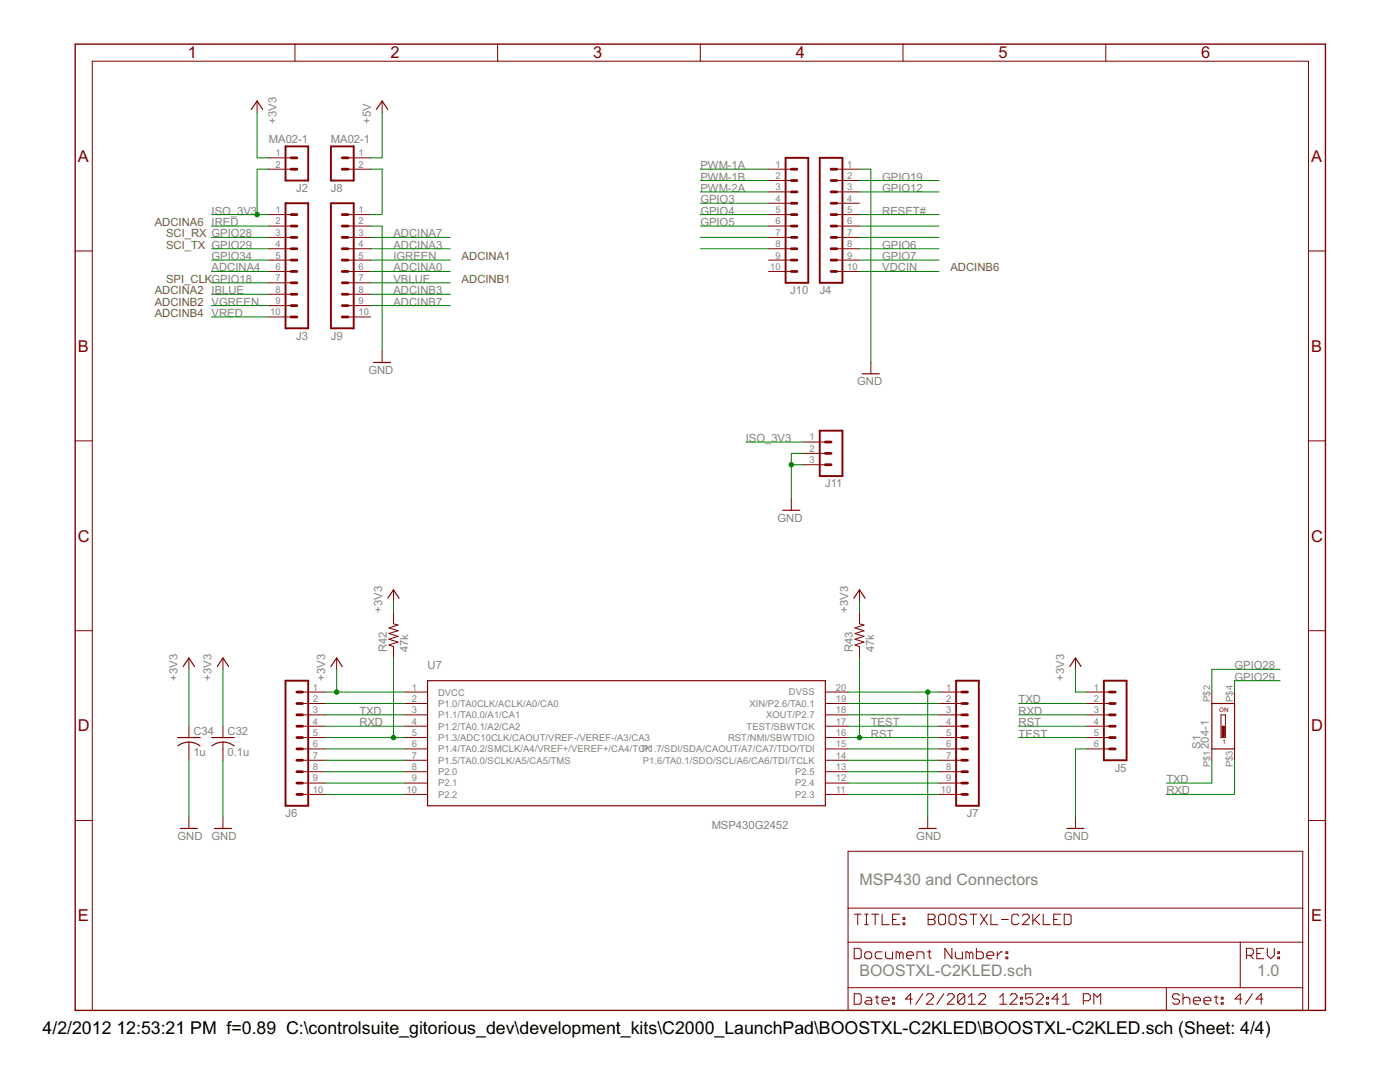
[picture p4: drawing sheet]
<svg xmlns="http://www.w3.org/2000/svg" width="279mm" height="216mm" viewBox="0 0 279 216" stroke-linecap="round" stroke-linejoin="round" font-family="sans-serif">
<g fill="#800000" stroke="#800000" stroke-width=".2">
<path d="M51.3 20.2v2.2z"/>
<path d="M187.4 138.1h4.5z"/>
<path d="M187.4 140.4h4.5z"/>
<path d="M187.4 142.6h4.5z"/>
<path d="M187.4 144.9h4.5z"/>
<path d="M187.4 147.2h4.5z"/>
<path d="M187.4 149.4h4.5z"/>
<path d="M187.4 151.7h4.5z"/>
<path d="M187.4 154h4.5z"/>
<path d="M187.4 156.3h4.5z"/>
<path d="M187.4 158.5h4.5z"/>
<path d="M60.4 138.1h4.5z"/>
<path d="M60.4 140.4h4.5z"/>
<path d="M60.4 142.6h4.5z"/>
<path d="M60.4 144.9h4.5z"/>
<path d="M60.4 147.2h4.5z"/>
<path d="M60.4 149.4h4.5z"/>
<path d="M60.4 151.7h4.5z"/>
<path d="M60.4 154h4.5z"/>
<path d="M60.4 156.3h4.5z"/>
<path d="M60.4 158.5h4.5z"/>
<path d="M67.2 131.3v2.3z"/>
<path d="M185.1 163v2.3z"/>
<path d="M80.8 138.1h4.5z"/>
<path d="M80.8 140.4h4.5z"/>
<path d="M80.8 142.6h4.5z"/>
<path d="M80.8 144.9h4.5z"/>
<path d="M80.8 147.2h4.5z"/>
<path d="M80.8 149.4h4.5z"/>
<path d="M80.8 151.7h4.5z"/>
<path d="M80.8 154h4.5z"/>
<path d="M80.8 156.3h4.5z"/>
<path d="M80.8 158.5h4.5z"/>
<path d="M164.7 158.5h4.5z"/>
<path d="M164.7 156.3h4.5z"/>
<path d="M164.7 154h4.5z"/>
<path d="M164.7 151.7h4.5z"/>
<path d="M164.7 149.4h4.5z"/>
<path d="M164.7 147.2h4.5z"/>
<path d="M164.7 144.9h4.5z"/>
<path d="M164.7 142.6h4.5z"/>
<path d="M164.7 140.4h4.5z"/>
<path d="M164.7 138.1h4.5z"/>
<path d="M53.6 31.5h4.5z"/>
<path d="M53.6 33.8h4.5z"/>
<path d="M216.9 138.1h4.5z"/>
<path d="M216.9 140.4h4.5z"/>
<path d="M216.9 142.6h4.5z"/>
<path d="M216.9 144.9h4.5z"/>
<path d="M216.9 147.2h4.5z"/>
<path d="M216.9 149.4h4.5z"/>
<path d="M214.6 131.3v2.3z"/>
<path d="M214.6 163v2.3z"/>
<path d="M44.5 148.1v1.3z"/>
<path d="M44.5 144.9v2.3z"/>
<path d="M44.5 149.4v2.3z"/>
<path d="M44.5 131.3v2.3z"/>
<path d="M44.5 163v2.3z"/>
<path d="M78.5 122.2v2.3z"/>
<path d="M78.5 129v2.3z"/>
<path d="M77.6 128.7l.9 .3z"/>
<path d="M77.6 128.7l1.8-.6z"/>
<path d="M77.6 127.6l1.8 .5z"/>
<path d="M77.6 127.6l1.8-.6z"/>
<path d="M77.6 126.4l1.8 .6z"/>
<path d="M77.6 126.4l1.8-.5z"/>
<path d="M77.6 125.3l1.8 .6z"/>
<path d="M77.6 125.3l1.8-.6z"/>
<path d="M78.5 124.5l.9 .2z"/>
<path d="M171.5 122.2v2.3z"/>
<path d="M171.5 129v2.3z"/>
<path d="M170.6 128.7l.9 .3z"/>
<path d="M170.6 128.7l1.8-.6z"/>
<path d="M170.6 127.6l1.8 .5z"/>
<path d="M170.6 127.6l1.8-.6z"/>
<path d="M170.6 126.4l1.8 .6z"/>
<path d="M170.6 126.4l1.8-.5z"/>
<path d="M170.6 125.3l1.8 .6z"/>
<path d="M170.6 125.3l1.8-.6z"/>
<path d="M171.5 124.5l.9 .2z"/>
<path d="M78.5 117.7v2.3z"/>
<path d="M171.5 117.7v2.3z"/>
<path d="M241.9 138.1v2.3z"/>
<path d="M241.9 149.4v2.3z"/>
<path d="M243.7 147.2h.9z"/>
<path d="M243.7 142.6h.9z"/>
<path d="M244.6 142.6v4.6z"/>
<path d="M243.7 142.6v4.6z"/>
<path d="M246.4 149.4v2.3z"/>
<path d="M246.4 138.1v2.3z"/>
<path d="M37.7 148.1v1.3z"/>
<path d="M37.7 144.9v2.3z"/>
<path d="M37.7 149.4v2.3z"/>
<path d="M37.7 131.3v2.3z"/>
<path d="M37.7 163v2.3z"/>
<path d="M160.2 88.2h4.5z"/>
<path d="M160.2 90.5h4.5z"/>
<path d="M160.2 92.7h4.5z"/>
<path d="M157.9 99.5v2.3z"/>
<path d="M53.6 42.8h4.5z"/>
<path d="M53.6 45.1h4.5z"/>
<path d="M53.6 47.4h4.5z"/>
<path d="M53.6 49.6h4.5z"/>
<path d="M53.6 51.9h4.5z"/>
<path d="M53.6 54.2h4.5z"/>
<path d="M53.6 56.4h4.5z"/>
<path d="M53.6 58.7h4.5z"/>
<path d="M53.6 61h4.5z"/>
<path d="M53.6 63.2h4.5z"/>
<path d="M69.4 42.8h4.6z"/>
<path d="M69.4 45.1h4.6z"/>
<path d="M69.4 47.4h4.6z"/>
<path d="M69.4 49.6h4.6z"/>
<path d="M69.4 51.9h4.6z"/>
<path d="M69.4 54.2h4.6z"/>
<path d="M69.4 56.4h4.6z"/>
<path d="M69.4 58.7h4.6z"/>
<path d="M69.4 61h4.6z"/>
<path d="M69.4 63.2h4.6z"/>
<path d="M153.4 33.8h4.5z"/>
<path d="M153.4 36h4.5z"/>
<path d="M153.4 38.3h4.5z"/>
<path d="M153.4 40.6h4.5z"/>
<path d="M153.4 42.8h4.5z"/>
<path d="M153.4 45.1h4.5z"/>
<path d="M153.4 47.4h4.5z"/>
<path d="M153.4 49.6h4.5z"/>
<path d="M153.4 51.9h4.5z"/>
<path d="M153.4 54.2h4.5z"/>
<path d="M167 33.8h4.5z"/>
<path d="M167 36h4.5z"/>
<path d="M167 38.3h4.5z"/>
<path d="M167 40.6h4.5z"/>
<path d="M167 42.8h4.5z"/>
<path d="M167 45.1h4.5z"/>
<path d="M167 47.4h4.5z"/>
<path d="M167 49.6h4.5z"/>
<path d="M167 51.9h4.5z"/>
<path d="M167 54.2h4.5z"/>
<path d="M76.3 20.2v2.2z"/>
<path d="M173.8 72.3v2.3z"/>
<path d="M76.3 70v2.3z"/>
<path d="M69.4 31.5h4.6z"/>
<path d="M69.4 33.8h4.6z"/>
<path d="M18.4 12.2v189.4z"/>
<path d="M15 50.1h3.4z"/>
<path d="M15 88h3.4z"/>
<path d="M15 125.9h3.4z"/>
<path d="M15 163.7h3.4z"/>
<path d="M261.1 12.2v189.4z"/>
<path d="M261.1 50.1h3.4z"/>
<path d="M261.1 88h3.4z"/>
<path d="M261.1 125.9h3.4z"/>
<path d="M261.1 163.7h3.4z"/>
<path d="M18.4 12.2h242.7z"/>
<path d="M58.9 8.8v3.4z"/>
<path d="M99.3 8.8v3.4z"/>
<path d="M139.8 8.8v3.4z"/>
<path d="M180.2 8.8v3.4z"/>
<path d="M220.7 8.8v3.4z"/>
<path d="M169.2 201.6h63.6z"/>
<path d="M247.5 188h12.5z"/>
<path d="M169.2 197.1v4.5z"/>
<path d="M170.5 198.3v2.1z"/>
<path d="M170.5 200.4h1z"/>
<path d="M171.5 200.4l.4-.4z"/>
<path d="M171.9 198.6v1.4z"/>
<path d="M171.5 198.3l.4 .3z"/>
<path d="M170.5 198.3h1z"/>
<path d="M172.9 199h.7z"/>
<path d="M173.6 199l.4 .3z"/>
<path d="M174 199.3v1.1z"/>
<path d="M172.9 200.4h1.1z"/>
<path d="M172.6 200l.3 .4z"/>
<path d="M172.9 199.7l-.3 .3z"/>
<path d="M172.9 199.7h1.1z"/>
<path d="M175 198.6v1.4z"/>
<path d="M175 200l.4 .4z"/>
<path d="M174.7 199h.7z"/>
<path d="M176.4 200.4h.7z"/>
<path d="M176 200l.4 .4z"/>
<path d="M176 199.3v.7z"/>
<path d="M176 199.3l.4-.3z"/>
<path d="M176.4 199h.7z"/>
<path d="M177.1 199l.3 .3z"/>
<path d="M177.4 199.3v.4z"/>
<path d="M176 199.7h1.4z"/>
<path d="M178.1 199h.4z"/>
<path d="M178.5 199v.3z"/>
<path d="M178.1 199.3h.4z"/>
<path d="M178.1 199v.3z"/>
<path d="M178.1 200h.4z"/>
<path d="M178.5 200v.4z"/>
<path d="M178.1 200.4h.4z"/>
<path d="M178.1 200v.4z"/>
<path d="M181.7 198.3v2.1z"/>
<path d="M181.7 198.3l-1 1z"/>
<path d="M180.7 199.3h1.4z"/>
<path d="M184.2 198.3l-1.4 2.1z"/>
<path d="M184.9 200.4h1.4z"/>
<path d="M184.9 200.4l1.4-1.4z"/>
<path d="M186.3 198.6v.4z"/>
<path d="M185.9 198.3l.4 .3z"/>
<path d="M185.2 198.3h.7z"/>
<path d="M185.2 198.3l-.3 .3z"/>
<path d="M188.3 198.3l-1.3 2.1z"/>
<path d="M189 200.4h1.4z"/>
<path d="M189 200.4l1.4-1.4z"/>
<path d="M190.4 198.6v.4z"/>
<path d="M190.1 198.3l.3 .3z"/>
<path d="M189.4 198.3h.7z"/>
<path d="M189.4 198.3l-.4 .3z"/>
<path d="M191.1 198.6v1.4z"/>
<path d="M191.5 198.3l-.4 .3z"/>
<path d="M191.5 198.3h.7z"/>
<path d="M192.2 198.3l.3 .3z"/>
<path d="M192.5 198.6v1.4z"/>
<path d="M192.2 200.4l.3-.4z"/>
<path d="M191.5 200.4h.7z"/>
<path d="M191.1 200l.4 .4z"/>
<path d="M191.1 200l1.4-1.4z"/>
<path d="M193.2 199l.7-.7z"/>
<path d="M193.9 198.3v2.1z"/>
<path d="M193.2 200.4h1.4z"/>
<path d="M195.3 200.4h1.4z"/>
<path d="M195.3 200.4l1.4-1.4z"/>
<path d="M196.7 198.6v.4z"/>
<path d="M196.4 198.3l.3 .3z"/>
<path d="M195.7 198.3h.7z"/>
<path d="M195.7 198.3l-.4 .3z"/>
<path d="M199.5 199l.7-.7z"/>
<path d="M200.2 198.3v2.1z"/>
<path d="M199.5 200.4h1.4z"/>
<path d="M201.6 200.4h1.4z"/>
<path d="M201.6 200.4l1.4-1.4z"/>
<path d="M203 198.6v.4z"/>
<path d="M202.6 198.3l.4 .3z"/>
<path d="M201.9 198.3h.7z"/>
<path d="M201.9 198.3l-.3 .3z"/>
<path d="M203.7 199h.3z"/>
<path d="M204 199v.3z"/>
<path d="M203.7 199.3h.3z"/>
<path d="M203.7 199v.3z"/>
<path d="M203.7 200h.3z"/>
<path d="M204 200v.4z"/>
<path d="M203.7 200.4h.3z"/>
<path d="M203.7 200v.4z"/>
<path d="M204.7 198.3h1.4z"/>
<path d="M204.7 198.3v1z"/>
<path d="M204.7 199.3l.7-.3z"/>
<path d="M205.4 199h.4z"/>
<path d="M205.8 199l.3 .3z"/>
<path d="M206.1 199.3v.7z"/>
<path d="M206.1 200l-.3 .4z"/>
<path d="M205.1 200.4h.7z"/>
<path d="M204.7 200l.4 .4z"/>
<path d="M206.8 200.4h1.4z"/>
<path d="M206.8 200.4l1.4-1.4z"/>
<path d="M208.2 198.6v.4z"/>
<path d="M207.8 198.3l.4 .3z"/>
<path d="M207.1 198.3h.7z"/>
<path d="M207.1 198.3l-.3 .3z"/>
<path d="M208.9 199h.3z"/>
<path d="M209.2 199v.3z"/>
<path d="M208.9 199.3h.3z"/>
<path d="M208.9 199v.3z"/>
<path d="M208.9 200h.3z"/>
<path d="M209.2 200v.4z"/>
<path d="M208.9 200.4h.3z"/>
<path d="M208.9 200v.4z"/>
<path d="M211 198.3v2.1z"/>
<path d="M211 198.3l-1.1 1z"/>
<path d="M209.9 199.3h1.4z"/>
<path d="M212 199l.7-.7z"/>
<path d="M212.7 198.3v2.1z"/>
<path d="M212 200.4h1.4z"/>
<path d="M216.2 198.3v2.1z"/>
<path d="M216.2 198.3h1z"/>
<path d="M217.2 198.3l.4 .3z"/>
<path d="M217.6 198.6v.7z"/>
<path d="M217.2 199.7l.4-.4z"/>
<path d="M216.2 199.7h1z"/>
<path d="M218.3 198.3v2.1z"/>
<path d="M218.3 198.3l.7 .7z"/>
<path d="M219.7 198.3l-.7 .7z"/>
<path d="M219.7 198.3v2.1z"/>
<path d="M169.2 197.1h63.6z"/>
<path d="M169.2 188v9.1z"/>
<path d="M260 188v9.1z"/>
<path d="M232.8 197.1v4.5z"/>
<path d="M232.8 197.1h14.7z"/>
<path d="M232.8 201.6h27.2z"/>
<path d="M235 198.3l.4 .3z"/>
<path d="M234.3 198.3h.7z"/>
<path d="M234.3 198.3l-.3 .3z"/>
<path d="M234 198.6v.4z"/>
<path d="M234 199l.3 .3z"/>
<path d="M234.3 199.3h.7z"/>
<path d="M235 199.3l.4 .4z"/>
<path d="M235.4 199.7v.3z"/>
<path d="M235 200.4l.4-.4z"/>
<path d="M234.3 200.4h.7z"/>
<path d="M234 200l.3 .4z"/>
<path d="M236.1 198.3v2.1z"/>
<path d="M236.4 199l-.3 .3z"/>
<path d="M236.4 199h.7z"/>
<path d="M237.1 199l.4 .3z"/>
<path d="M237.5 199.3v1.1z"/>
<path d="M238.5 200.4h.7z"/>
<path d="M238.2 200l.3 .4z"/>
<path d="M238.2 199.3v.7z"/>
<path d="M238.2 199.3l.3-.3z"/>
<path d="M238.5 199h.7z"/>
<path d="M239.2 199l.4 .3z"/>
<path d="M239.6 199.3v.4z"/>
<path d="M238.2 199.7h1.4z"/>
<path d="M240.6 200.4h.7z"/>
<path d="M240.3 200l.3 .4z"/>
<path d="M240.3 199.3v.7z"/>
<path d="M240.6 199l-.3 .3z"/>
<path d="M240.6 199h.7z"/>
<path d="M241.3 199l.4 .3z"/>
<path d="M241.7 199.3v.4z"/>
<path d="M240.3 199.7h1.4z"/>
<path d="M242.7 198.6v1.4z"/>
<path d="M242.7 200l.4 .4z"/>
<path d="M242.4 199h.7z"/>
<path d="M243.7 199h.4z"/>
<path d="M244.1 199v.3z"/>
<path d="M243.7 199.3h.4z"/>
<path d="M243.7 199v.3z"/>
<path d="M243.7 200h.4z"/>
<path d="M244.1 200v.4z"/>
<path d="M243.7 200.4h.4z"/>
<path d="M243.7 200v.4z"/>
<path d="M247.5 198.3v2.1z"/>
<path d="M247.5 198.3l-1 1z"/>
<path d="M246.5 199.3h1.4z"/>
<path d="M250 198.3l-1.4 2.1z"/>
<path d="M251.7 198.3v2.1z"/>
<path d="M251.7 198.3l-1 1z"/>
<path d="M250.7 199.3h1.4z"/>
<path d="M248.8 189.2v2.1z"/>
<path d="M248.8 189.2h1z"/>
<path d="M249.8 189.2l.3 .4z"/>
<path d="M250.1 189.6v.7z"/>
<path d="M250.1 190.3l-.3 .3z"/>
<path d="M248.8 190.6h1z"/>
<path d="M249.4 190.6l.7 .7z"/>
<path d="M250.8 189.2h1.4z"/>
<path d="M250.8 189.2v2.1z"/>
<path d="M250.8 191.3h1.4z"/>
<path d="M250.8 190.3h.7z"/>
<path d="M252.9 189.2v1.4z"/>
<path d="M252.9 190.6l.7 .7z"/>
<path d="M253.6 191.3l.7-.7z"/>
<path d="M254.3 189.2v1.4z"/>
<path d="M255 189.9h.4z"/>
<path d="M255.4 189.9v.4z"/>
<path d="M255 190.3h.4z"/>
<path d="M255 189.9v.4z"/>
<path d="M255 191h.4z"/>
<path d="M255.4 191v.3z"/>
<path d="M255 191.3h.4z"/>
<path d="M255 191v.3z"/>
<path d="M247.5 188v9.1z"/>
<path d="M169.2 188h78.3z"/>
<path d="M247.5 197.1h12.5z"/>
<path d="M260 197.1v4.5z"/>
<path d="M169.2 181.2v6.8z"/>
<path d="M169.2 169.9h90.8z"/>
<path d="M260 169.9v11.3z"/>
<path d="M169.2 181.2h90.8z"/>
<path d="M169.2 169.9v11.3z"/>
<path d="M260 181.2v6.8z"/>
<path d="M171.2 182.4v2.1z"/>
<path d="M170.5 182.4h1.4z"/>
<path d="M172.6 184.5h.7z"/>
<path d="M172.9 182.4v2.1z"/>
<path d="M172.6 182.4h.7z"/>
<path d="M174.7 182.4v2.1z"/>
<path d="M174 182.4h1.4z"/>
<path d="M176 182.4v2.1z"/>
<path d="M176 184.5h1.4z"/>
<path d="M178.1 182.4h1.4z"/>
<path d="M178.1 182.4v2.1z"/>
<path d="M178.1 184.5h1.4z"/>
<path d="M178.1 183.5h.7z"/>
<path d="M180.2 183.1h.4z"/>
<path d="M180.6 183.1v.4z"/>
<path d="M180.2 183.5h.4z"/>
<path d="M180.2 183.1v.4z"/>
<path d="M180.2 184.2h.4z"/>
<path d="M180.6 184.2v.3z"/>
<path d="M180.2 184.5h.4z"/>
<path d="M180.2 184.2v.3z"/>
<path d="M170.5 189.2v2.1z"/>
<path d="M170.5 191.3h1z"/>
<path d="M171.5 191.3l.4-.3z"/>
<path d="M171.9 189.6v1.4z"/>
<path d="M171.5 189.2l.4 .4z"/>
<path d="M170.5 189.2h1z"/>
<path d="M172.9 191.3h.7z"/>
<path d="M173.6 191.3l.4-.3z"/>
<path d="M174 190.3v.7z"/>
<path d="M173.6 189.9l.4 .4z"/>
<path d="M172.9 189.9h.7z"/>
<path d="M172.9 189.9l-.3 .4z"/>
<path d="M172.6 190.3v.7z"/>
<path d="M172.6 191l.3 .3z"/>
<path d="M175 189.9h1z"/>
<path d="M175 189.9l-.3 .4z"/>
<path d="M174.7 190.3v.7z"/>
<path d="M174.7 191l.3 .3z"/>
<path d="M175 191.3h1z"/>
<path d="M176.7 189.9v1.1z"/>
<path d="M176.7 191l.4 .3z"/>
<path d="M177.1 191.3h1z"/>
<path d="M178.1 189.9v1.4z"/>
<path d="M178.8 189.9v1.4z"/>
<path d="M178.8 189.9h.4z"/>
<path d="M179.2 189.9l.3 .4z"/>
<path d="M179.5 190.3v1z"/>
<path d="M179.5 190.3l.4-.4z"/>
<path d="M179.9 189.9l.3 .4z"/>
<path d="M180.2 190.3v1z"/>
<path d="M181.3 191.3h.7z"/>
<path d="M180.9 191l.4 .3z"/>
<path d="M180.9 190.3v.7z"/>
<path d="M180.9 190.3l.4-.4z"/>
<path d="M181.3 189.9h.7z"/>
<path d="M182 189.9l.3 .4z"/>
<path d="M182.3 190.3v.3z"/>
<path d="M180.9 190.6h1.4z"/>
<path d="M183 189.9v1.4z"/>
<path d="M183 189.9h1.1z"/>
<path d="M184.1 189.9l.3 .4z"/>
<path d="M184.4 190.3v1z"/>
<path d="M185.4 189.6v1.4z"/>
<path d="M185.4 191l.4 .3z"/>
<path d="M185.1 189.9h.7z"/>
<path d="M188.6 189.2v2.1z"/>
<path d="M188.6 189.2l1.4 2.1z"/>
<path d="M190 189.2v2.1z"/>
<path d="M190.7 189.9v1.1z"/>
<path d="M190.7 191l.3 .3z"/>
<path d="M191 191.3h1.1z"/>
<path d="M192.1 189.9v1.4z"/>
<path d="M192.8 189.9v1.4z"/>
<path d="M192.8 189.9h.3z"/>
<path d="M193.1 189.9l.4 .4z"/>
<path d="M193.5 190.3v1z"/>
<path d="M193.5 190.3l.3-.4z"/>
<path d="M193.8 189.9l.4 .4z"/>
<path d="M194.2 190.3v1z"/>
<path d="M194.9 189.2v2.1z"/>
<path d="M194.9 191.3h1z"/>
<path d="M195.9 191.3l.3-.3z"/>
<path d="M196.2 190.3v.7z"/>
<path d="M195.9 189.9l.3 .4z"/>
<path d="M194.9 189.9h1z"/>
<path d="M197.3 191.3h.7z"/>
<path d="M196.9 191l.4 .3z"/>
<path d="M196.9 190.3v.7z"/>
<path d="M196.9 190.3l.4-.4z"/>
<path d="M197.3 189.9h.7z"/>
<path d="M198 189.9l.3 .4z"/>
<path d="M198.3 190.3v.3z"/>
<path d="M196.9 190.6h1.4z"/>
<path d="M199 189.9v1.4z"/>
<path d="M199 190.6l.7-.7z"/>
<path d="M199.7 189.9h.4z"/>
<path d="M200.8 189.9h.3z"/>
<path d="M201.1 189.9v.4z"/>
<path d="M200.8 190.3h.3z"/>
<path d="M200.8 189.9v.4z"/>
<path d="M200.8 191h.3z"/>
<path d="M201.1 191v.3z"/>
<path d="M200.8 191.3h.3z"/>
<path d="M200.8 191v.3z"/>
<path d="M185.2 182.4v2.1z"/>
<path d="M185.2 182.4h1.1z"/>
<path d="M186.3 182.4l.3 .4z"/>
<path d="M186.6 182.8v.3z"/>
<path d="M186.6 183.1l-.3 .4z"/>
<path d="M186.3 183.5l.3 .3z"/>
<path d="M186.6 183.8v.4z"/>
<path d="M186.3 184.5l.3-.3z"/>
<path d="M185.2 184.5h1.1z"/>
<path d="M185.2 183.5h1.1z"/>
<path d="M187.7 182.4h.7z"/>
<path d="M187.7 182.4l-.4 .4z"/>
<path d="M187.3 182.8v1.4z"/>
<path d="M187.3 184.2l.4 .3z"/>
<path d="M187.7 184.5h.7z"/>
<path d="M188.4 184.5l.3-.3z"/>
<path d="M188.7 182.8v1.4z"/>
<path d="M188.4 182.4l.3 .4z"/>
<path d="M189.8 182.4h.7z"/>
<path d="M189.8 182.4l-.4 .4z"/>
<path d="M189.4 182.8v1.4z"/>
<path d="M189.4 184.2l.4 .3z"/>
<path d="M189.8 184.5h.7z"/>
<path d="M190.5 184.5l.3-.3z"/>
<path d="M190.8 182.8v1.4z"/>
<path d="M190.5 182.4l.3 .4z"/>
<path d="M192.5 182.4l.4 .4z"/>
<path d="M191.8 182.4h.7z"/>
<path d="M191.8 182.4l-.3 .4z"/>
<path d="M191.5 182.8v.3z"/>
<path d="M191.5 183.1l.3 .4z"/>
<path d="M191.8 183.5h.7z"/>
<path d="M192.5 183.5l.4 .3z"/>
<path d="M192.9 183.8v.4z"/>
<path d="M192.5 184.5l.4-.3z"/>
<path d="M191.8 184.5h.7z"/>
<path d="M191.5 184.2l.3 .3z"/>
<path d="M194.3 182.4v2.1z"/>
<path d="M193.6 182.4h1.4z"/>
<path d="M195.7 182.4l1.4 2.1z"/>
<path d="M197.1 182.4l-1.4 2.1z"/>
<path d="M197.8 182.4v2.1z"/>
<path d="M197.8 184.5h1.4z"/>
<path d="M199.9 183.5h1.3z"/>
<path d="M203 182.4l.3 .4z"/>
<path d="M202.3 182.4h.7z"/>
<path d="M202.3 182.4l-.4 .4z"/>
<path d="M201.9 182.8v1.4z"/>
<path d="M201.9 184.2l.4 .3z"/>
<path d="M202.3 184.5h.7z"/>
<path d="M203 184.5l.3-.3z"/>
<path d="M204 184.5h1.4z"/>
<path d="M204 184.5l1.4-1.4z"/>
<path d="M205.4 182.8v.3z"/>
<path d="M205.1 182.4l.3 .4z"/>
<path d="M204.4 182.4h.7z"/>
<path d="M204.4 182.4l-.4 .4z"/>
<path d="M206.1 182.4v2.1z"/>
<path d="M207.5 182.4l-1.4 1.4z"/>
<path d="M206.5 183.5l1 1z"/>
<path d="M208.2 182.4v2.1z"/>
<path d="M208.2 184.5h1.4z"/>
<path d="M210.3 182.4h1.4z"/>
<path d="M210.3 182.4v2.1z"/>
<path d="M210.3 184.5h1.4z"/>
<path d="M210.3 183.5h.7z"/>
<path d="M212.4 182.4v2.1z"/>
<path d="M212.4 184.5h1z"/>
<path d="M213.4 184.5l.4-.3z"/>
<path d="M213.8 182.8v1.4z"/>
<path d="M213.4 182.4l.4 .4z"/>
<path d="M212.4 182.4h1z"/>
</g>
<g fill="#800000" stroke="#800000" stroke-width=".23">
<path d="M51.3 20.2l-1.1 1.6z"/>
<path d="M51.3 20.2l1.1 1.6z"/>
<path d="M67.2 131.3l1.1 1.7z"/>
<path d="M67.2 131.3l-1.2 1.7z"/>
<path d="M183.4 165.3h3.4z"/>
<path d="M85.3 135.8v25z"/>
<path d="M85.3 160.8h79.4z"/>
<path d="M164.7 135.8v25z"/>
<path d="M85.3 135.8h79.4z"/>
<path d="M214.6 131.3l1.2 1.7z"/>
<path d="M214.6 131.3l-1.1 1.7z"/>
<path d="M212.9 165.3h3.4z"/>
<path d="M42.2 147.2h4.6z"/>
<path d="M44.5 131.3l1.1 1.7z"/>
<path d="M44.5 131.3l-1.1 1.7z"/>
<path d="M42.8 165.3h3.4z"/>
<path d="M78.5 117.7l1.2 1.7z"/>
<path d="M78.5 117.7l-1.1 1.7z"/>
<path d="M171.5 117.7l1.2 1.7z"/>
<path d="M171.5 117.7l-1.1 1.7z"/>
<path d="M241.9 140.4v9z"/>
<path d="M241.9 140.4h4.5z"/>
<path d="M246.4 140.4v9z"/>
<path d="M241.9 149.4h4.5z"/>
<path d="M35.4 147.2h4.6z"/>
<path d="M37.7 131.3l1.1 1.7z"/>
<path d="M37.7 131.3l-1.1 1.7z"/>
<path d="M36 165.3h3.4z"/>
<path d="M156.2 101.8h3.4z"/>
<path d="M76.3 20.2l1.1 1.6z"/>
<path d="M76.3 20.2l-1.2 1.6z"/>
<path d="M172.1 74.6h3.4z"/>
<path d="M74.5 72.3h3.5z"/>
</g>
<g fill="#800000" stroke="#800000" stroke-width=".38">
<path d="M190.8 135.8h4.5z"/>
<path d="M195.3 135.8v25z"/>
<path d="M190.8 135.8v25z"/>
<path d="M190.8 160.8h4.5z"/>
<path d="M57 135.8h4.5z"/>
<path d="M57 135.8v25z"/>
<path d="M61.5 135.8v25z"/>
<path d="M57 160.8h4.5z"/>
<path d="M57 29.2h4.5z"/>
<path d="M61.5 29.2v6.8z"/>
<path d="M57 29.2v6.8z"/>
<path d="M57 36h4.5z"/>
<path d="M220.3 135.8h4.5z"/>
<path d="M224.8 135.8v15.9z"/>
<path d="M220.3 135.8v15.9z"/>
<path d="M220.3 151.7h4.5z"/>
<path d="M163.6 85.9h4.5z"/>
<path d="M168.1 85.9v9.1z"/>
<path d="M163.6 85.9v9.1z"/>
<path d="M163.6 95h4.5z"/>
<path d="M57 40.6h4.5z"/>
<path d="M61.5 40.6v24.9z"/>
<path d="M57 40.6v24.9z"/>
<path d="M57 65.5h4.5z"/>
<path d="M66 40.6h4.6z"/>
<path d="M66 40.6v24.9z"/>
<path d="M70.6 40.6v24.9z"/>
<path d="M66 65.5h4.6z"/>
<path d="M156.8 31.5h4.5z"/>
<path d="M161.3 31.5v24.9z"/>
<path d="M156.8 31.5v24.9z"/>
<path d="M156.8 56.4h4.5z"/>
<path d="M163.6 31.5h4.5z"/>
<path d="M163.6 31.5v24.9z"/>
<path d="M168.1 31.5v24.9z"/>
<path d="M163.6 56.4h4.5z"/>
<path d="M66 29.2h4.6z"/>
<path d="M66 29.2v6.8z"/>
<path d="M70.6 29.2v6.8z"/>
<path d="M66 36h4.6z"/>
</g>
<g fill="#800000" stroke="#800000" stroke-width=".55">
<path d="M191.9 142.6h1.2z"/>
<path d="M191.9 140.4h1.2z"/>
<path d="M191.9 138.1h1.2z"/>
<path d="M191.9 147.2h1.2z"/>
<path d="M191.9 144.9h1.2z"/>
<path d="M191.9 154h1.2z"/>
<path d="M191.9 151.7h1.2z"/>
<path d="M191.9 149.4h1.2z"/>
<path d="M191.9 158.5h1.2z"/>
<path d="M191.9 156.3h1.2z"/>
<path d="M59.2 142.6h1.2z"/>
<path d="M59.2 140.4h1.2z"/>
<path d="M59.2 138.1h1.2z"/>
<path d="M59.2 147.2h1.2z"/>
<path d="M59.2 144.9h1.2z"/>
<path d="M59.2 154h1.2z"/>
<path d="M59.2 151.7h1.2z"/>
<path d="M59.2 149.4h1.2z"/>
<path d="M59.2 158.5h1.2z"/>
<path d="M59.2 156.3h1.2z"/>
<path d="M58.1 33.8h1.1z"/>
<path d="M58.1 31.5h1.1z"/>
<path d="M221.4 142.6h1.2z"/>
<path d="M221.4 140.4h1.2z"/>
<path d="M221.4 138.1h1.2z"/>
<path d="M221.4 147.2h1.2z"/>
<path d="M221.4 144.9h1.2z"/>
<path d="M221.4 149.4h1.2z"/>
<path d="M164.7 92.7h1.2z"/>
<path d="M164.7 90.5h1.2z"/>
<path d="M164.7 88.2h1.2z"/>
<path d="M58.1 47.4h1.1z"/>
<path d="M58.1 45.1h1.1z"/>
<path d="M58.1 42.8h1.1z"/>
<path d="M58.1 51.9h1.1z"/>
<path d="M58.1 49.6h1.1z"/>
<path d="M58.1 58.7h1.1z"/>
<path d="M58.1 56.4h1.1z"/>
<path d="M58.1 54.2h1.1z"/>
<path d="M58.1 63.2h1.1z"/>
<path d="M58.1 61h1.1z"/>
<path d="M68.3 47.4h1.1z"/>
<path d="M68.3 45.1h1.1z"/>
<path d="M68.3 42.8h1.1z"/>
<path d="M68.3 51.9h1.1z"/>
<path d="M68.3 49.6h1.1z"/>
<path d="M68.3 58.7h1.1z"/>
<path d="M68.3 56.4h1.1z"/>
<path d="M68.3 54.2h1.1z"/>
<path d="M68.3 63.2h1.1z"/>
<path d="M68.3 61h1.1z"/>
<path d="M157.9 38.3h1.1z"/>
<path d="M157.9 36h1.1z"/>
<path d="M157.9 33.8h1.1z"/>
<path d="M157.9 42.8h1.1z"/>
<path d="M157.9 40.6h1.1z"/>
<path d="M157.9 49.6h1.1z"/>
<path d="M157.9 47.4h1.1z"/>
<path d="M157.9 45.1h1.1z"/>
<path d="M157.9 54.2h1.1z"/>
<path d="M157.9 51.9h1.1z"/>
<path d="M165.9 38.3h1.1z"/>
<path d="M165.9 36h1.1z"/>
<path d="M165.9 33.8h1.1z"/>
<path d="M165.9 42.8h1.1z"/>
<path d="M165.9 40.6h1.1z"/>
<path d="M165.9 49.6h1.1z"/>
<path d="M165.9 47.4h1.1z"/>
<path d="M165.9 45.1h1.1z"/>
<path d="M165.9 54.2h1.1z"/>
<path d="M165.9 51.9h1.1z"/>
<path d="M68.3 33.8h1.1z"/>
<path d="M68.3 31.5h1.1z"/>
</g>
<path d="M35.5 148.8a3.6 3.6 0 0 1 4.4 0M42.3 148.8a3.6 3.6 0 0 1 4.4 0" fill="none" stroke="#800000" stroke-width=".23"/>
<path d="M243.9 144.9h.4v2h-.4z" fill="#800000" stroke="#800000" stroke-width=".2"/>
<g fill="#800000" stroke="#800000" stroke-width=".28">
<path d="M15 8.8v192.8z"/>
<path d="M15 201.6h249.5z"/>
<path d="M264.5 8.8v192.8z"/>
<path d="M15 8.8h249.5z"/>
</g>
<g fill="#008000" stroke="#008000" stroke-width=".2">
<path d="M185.1 138.1h2.3z"/>
<path d="M185.1 138.1v24.9z"/>
<path d="M169.2 138.1h15.9z"/>
<path d="M214.6 149.4h2.3z"/>
<path d="M214.6 149.4v13.6z"/>
<path d="M44.5 151.7v11.3z"/>
<path d="M37.7 151.7v11.3z"/>
<path d="M157.9 90.5h2.3z"/>
<path d="M157.9 90.5v2.2z"/>
<path d="M157.9 92.7v6.8z"/>
<path d="M157.9 92.7h2.3z"/>
<path d="M171.5 33.8h2.3z"/>
<path d="M173.8 33.8v38.5z"/>
<path d="M74 45.1h2.3z"/>
<path d="M76.3 45.1v24.9z"/>
<path d="M64.9 138.1h2.3z"/>
<path d="M67.2 133.6v4.5z"/>
<path d="M67.2 138.1h13.6z"/>
<path d="M51.3 31.5h2.3z"/>
<path d="M51.3 22.4v9.1z"/>
<path d="M214.6 138.1h2.3z"/>
<path d="M214.6 133.6v4.5z"/>
<path d="M44.5 133.6v11.3z"/>
<path d="M78.5 120v2.2z"/>
<path d="M171.5 120v2.2z"/>
<path d="M37.7 133.6v11.3z"/>
<path d="M139.8 36h13.6z"/>
<path d="M139.8 33.8h13.6z"/>
<path d="M139.8 38.3h13.6z"/>
<path d="M246.4 135.8v2.3z"/>
<path d="M246.4 135.8h9.1z"/>
<path d="M42.2 49.6h11.4z"/>
<path d="M42.2 54.2h11.4z"/>
<path d="M74 31.5h2.3z"/>
<path d="M76.3 22.4v9.1z"/>
<path d="M42.2 63.2h11.4z"/>
<path d="M42.2 61h11.4z"/>
<path d="M74 56.4h15.9z"/>
<path d="M42.2 45.1h11.4z"/>
<path d="M74 51.9h15.9z"/>
<path d="M42.2 58.7h11.4z"/>
<path d="M171.5 54.2h15.9z"/>
<path d="M64.9 158.5h15.9z"/>
<path d="M64.9 156.3h15.9z"/>
<path d="M64.9 154h15.9z"/>
<path d="M64.9 151.7h15.9z"/>
<path d="M64.9 149.4h15.9z"/>
<path d="M64.9 147.2h13.6z"/>
<path d="M78.5 147.2h2.3z"/>
<path d="M78.5 131.3v15.9z"/>
<path d="M64.9 140.4h15.9z"/>
<path d="M169.2 140.4h18.2z"/>
<path d="M169.2 142.6h18.2z"/>
<path d="M169.2 149.4h18.2z"/>
<path d="M169.2 151.7h18.2z"/>
<path d="M169.2 154h18.2z"/>
<path d="M169.2 156.3h18.2z"/>
<path d="M169.2 158.5h18.2z"/>
<path d="M241.9 133.6v4.5z"/>
<path d="M241.9 133.6h13.6z"/>
<path d="M42.2 47.4h11.4z"/>
<path d="M139.8 42.8h13.6z"/>
<path d="M139.8 45.1h13.6z"/>
<path d="M171.5 49.6h15.9z"/>
<path d="M171.5 51.9h15.9z"/>
<path d="M171.5 38.3h15.9z"/>
<path d="M42.2 56.4h11.4z"/>
<path d="M171.5 36h15.9z"/>
<path d="M203.3 140.4h13.6z"/>
<path d="M64.9 142.6h15.9z"/>
<path d="M241.9 151.7v4.6z"/>
<path d="M232.8 156.3h9.1z"/>
<path d="M203.3 142.6h13.6z"/>
<path d="M64.9 144.9h15.9z"/>
<path d="M246.4 151.7v6.8z"/>
<path d="M232.8 158.5h13.6z"/>
<path d="M203.3 144.9h13.6z"/>
<path d="M169.2 147.2h2.3z"/>
<path d="M171.5 147.2h15.9z"/>
<path d="M171.5 131.3v15.9z"/>
<path d="M203.3 147.2h13.6z"/>
<path d="M169.2 144.9h18.2z"/>
<path d="M42.2 51.9h11.4z"/>
<path d="M139.8 40.6h13.6z"/>
<path d="M171.5 42.8h15.9z"/>
<path d="M74 47.4h15.9z"/>
<path d="M74 49.6h15.9z"/>
<path d="M74 54.2h15.9z"/>
<path d="M74 58.7h15.9z"/>
<path d="M74 61h15.9z"/>
<path d="M171.5 45.1h15.9z"/>
<path d="M171.5 47.4h15.9z"/>
<path d="M139.8 47.4h13.6z"/>
<path d="M139.8 49.6h13.6z"/>
<path d="M51.3 33.8h2.3z"/>
<path d="M51.3 42.8h2.3z"/>
<path d="M51.3 33.8v9z"/>
<path d="M42.2 42.8h9.1z"/>
<path d="M148.8 88.2h11.4z"/>
<path d="M74 33.8h2.3z"/>
<path d="M76.3 33.8v9z"/>
<path d="M74 42.8h2.3z"/>
<circle cx="185.1" cy="138.1" r=".44"/>
<circle cx="157.9" cy="92.7" r=".44"/>
<circle cx="67.2" cy="138.1" r=".44"/>
<circle cx="78.5" cy="147.2" r=".44"/>
<circle cx="171.5" cy="147.2" r=".44"/>
<circle cx="51.3" cy="42.8" r=".44"/>
</g>
<g font-size="4">
<text x="8.5" y="206.4">4/2/2012</text>
<text x="23.2" y="206.4">12:53:21 PM f=0.89 C:\controlsuite_gitorious_dev\development_kits\C2000_LaunchPad\BOOSTXL-C2KLED\BOOSTXL-C2KLED.sch (Sheet: 4/4)</text>
</g>
<g font-size="3.7" fill="#800000">
<text x="37.5" y="11.7">1</text>
<text x="77.9" y="11.7">2</text>
<text x="118.4" y="11.7">3</text>
<text x="158.8" y="11.7">4</text>
<text x="199.3" y="11.7">5</text>
<text x="239.7" y="11.7">6</text>
<text x="15.5" y="32.3">A</text>
<text x="261.7" y="32.3">A</text>
<text x="15.5" y="70.2">B</text>
<text x="261.7" y="70.2">B</text>
<text x="15.5" y="108.1">C</text>
<text x="261.7" y="108.1">C</text>
<text x="15.5" y="146">D</text>
<text x="261.7" y="146">D</text>
<text x="15.5" y="183.8">E</text>
<text x="261.7" y="183.8">E</text>
</g>
<g font-size="3.6" fill="#808080">
<text x="171.5" y="176.7">MSP430 and Connectors</text>
<text x="171.5" y="194.8">BOOSTXL-C2KLED.sch</text>
<text x="250.9" y="194.8">1.0</text>
</g>
<g font-size="2.5" fill="#808080">
<text x="53.7" y="28.5">MA02-1</text>
<text x="55.2" y="24.7" transform="rotate(-90 55.2 24.7)">+3V3</text>
<text x="66" y="28.5">MA02-1</text>
<text x="74" y="24.7" transform="rotate(-90 74 24.7)">+5V</text>
<text x="139.8" y="33.8">PWM-1A</text>
<text x="59.1" y="38.3">J2</text>
<text x="66" y="38.3">J8</text>
<text x="139.8" y="36">PWM-1B</text>
<text x="139.8" y="38.3">PWM-2A</text>
<text x="139.8" y="40.6">GPIO3</text>
<text x="176.1" y="38.3">GPIO12</text>
<text x="176.1" y="36">GPIO19</text>
<text x="42.2" y="42.8">ISO_3V3</text>
<text x="78.5" y="47.4">ADCINA7</text>
<text x="139.8" y="42.8">GPIO4</text>
<text x="139.8" y="45.1">GPIO5</text>
<text x="176.1" y="42.8">RESET#</text>
<text x="42.2" y="51.9">GPIO34</text>
<text x="78.5" y="51.9">IGREEN</text>
<text x="78.5" y="49.6">ADCINA3</text>
<text x="176.1" y="49.6">GPIO6</text>
<text x="176.1" y="51.9">GPIO7</text>
<text x="42.2" y="54.2">ADCINA4</text>
<text x="78.5" y="56.4">VBLUE</text>
<text x="78.5" y="54.2">ADCINA0</text>
<text x="78.5" y="58.7">ADCINB3</text>
<text x="157.7" y="58.7">J10</text>
<text x="163.6" y="58.7">J4</text>
<text x="176.1" y="54.2">VDCIN</text>
<text x="78.5" y="61">ADCINB7</text>
<text x="59.1" y="67.8">J3</text>
<text x="66" y="67.8">J9</text>
<text x="73.5" y="74.6">GND</text>
<text x="171.1" y="76.9">GND</text>
<text x="148.8" y="88.2">ISO_3V3</text>
<text x="164.7" y="97.3">J11</text>
<text x="155.2" y="104.1">GND</text>
<text x="76.3" y="122.2" transform="rotate(-90 76.3 122.2)">+3V3</text>
<text x="169.3" y="122.2" transform="rotate(-90 169.3 122.2)">+3V3</text>
<text x="77.2" y="130.2" transform="rotate(-90 77.2 130.2)">R42</text>
<text x="81.5" y="130.2" transform="rotate(-90 81.5 130.2)">47k</text>
<text x="170.2" y="130.2" transform="rotate(-90 170.2 130.2)">R43</text>
<text x="174.5" y="130.2" transform="rotate(-90 174.5 130.2)">47k</text>
<text x="35.4" y="135.8" transform="rotate(-90 35.4 135.8)">+3V3</text>
<text x="42.2" y="135.8" transform="rotate(-90 42.2 135.8)">+3V3</text>
<text x="64.9" y="135.8" transform="rotate(-90 64.9 135.8)">+3V3</text>
<text x="85.3" y="133.6">U7</text>
<text x="212.4" y="135.8" transform="rotate(-90 212.4 135.8)">+3V3</text>
<text x="246.4" y="135.8">GPIO29</text>
<text x="246.4" y="133.6">GPIO28</text>
<text x="71.7" y="142.6">TXD</text>
<text x="203.3" y="140.4">TXD</text>
<text x="203.3" y="142.6">RXD</text>
<text x="38.6" y="146.6">C34</text>
<text x="45.4" y="146.6">C32</text>
<text x="71.7" y="144.9">RXD</text>
<text x="173.8" y="147.2">RST</text>
<text x="173.8" y="144.9">TEST</text>
<text x="203.3" y="144.9">RST</text>
<text x="203.3" y="147.2">TEST</text>
<text x="239.6" y="149.4" transform="rotate(-90 239.6 149.4)">S1</text>
<text x="241.3" y="149.4" transform="rotate(-90 241.3 149.4)">204-1</text>
<text x="38.6" y="150.9">1u</text>
<text x="45.4" y="150.9">0.1u</text>
<text x="222.5" y="154">J5</text>
<text x="232.8" y="156.2">TXD</text>
<text x="232.8" y="158.5">RXD</text>
<text x="35.4" y="167.6">GND</text>
<text x="42.2" y="167.6">GND</text>
<text x="57" y="163.1">J6</text>
<text x="142" y="165.3">MSP430G2452</text>
<text x="182.9" y="167.6">GND</text>
<text x="193" y="163.1">J7</text>
<text x="212.4" y="167.6">GND</text>
</g>
<g font-size="2.5" fill="#808000">
<text x="30.9" y="45.1">ADCINA6 IRED</text>
<text x="33.2" y="47.4">SCI_RX GPIO28</text>
<text x="33.2" y="49.6">SCI_TX GPIO29</text>
<text x="92.1" y="51.9">ADCINA1</text>
<text x="30.9" y="58.7">ADCINA2 IBLUE</text>
<text x="33.2" y="56.4">SPI_CLKGPIO18</text>
<text x="92.1" y="56.4">ADCINB1</text>
<text x="189.7" y="54.2">ADCINB6</text>
<text x="30.9" y="61">ADCINB2 VGREEN</text>
<text x="30.9" y="63.2">ADCINB4 VRED</text>
</g>
<g font-size="2.1" fill="#808080">
<text x="55" y="31.2">1</text>
<text x="55" y="33.4">2</text>
<text x="71.5" y="31.2">1</text>
<text x="71.5" y="33.4">2</text>
<text x="154.8" y="33.4">1</text>
<text x="154.8" y="35.7">2</text>
<text x="169.1" y="33.4">1</text>
<text x="169.1" y="35.7">2</text>
<text x="154.8" y="38">3</text>
<text x="154.8" y="40.2">4</text>
<text x="169.1" y="38">3</text>
<text x="169.1" y="40.2">4</text>
<text x="55" y="42.5">1</text>
<text x="55" y="44.8">2</text>
<text x="55" y="47">3</text>
<text x="71.5" y="42.5">1</text>
<text x="71.5" y="44.8">2</text>
<text x="71.5" y="47">3</text>
<text x="154.8" y="42.5">5</text>
<text x="154.8" y="44.8">6</text>
<text x="154.8" y="47">7</text>
<text x="169.1" y="42.5">5</text>
<text x="169.1" y="44.8">6</text>
<text x="169.1" y="47">7</text>
<text x="55" y="49.3">4</text>
<text x="55" y="51.6">5</text>
<text x="55" y="53.9">6</text>
<text x="71.5" y="49.3">4</text>
<text x="71.5" y="51.6">5</text>
<text x="71.5" y="53.9">6</text>
<text x="153.7" y="53.9">10</text>
<text x="154.8" y="49.3">8</text>
<text x="154.8" y="51.6">9</text>
<text x="169.1" y="49.3">8</text>
<text x="169.1" y="51.6">9</text>
<text x="169.1" y="53.9">10</text>
<text x="55" y="56.1">7</text>
<text x="55" y="58.4">8</text>
<text x="71.5" y="56.1">7</text>
<text x="71.5" y="58.4">8</text>
<text x="53.9" y="62.9">10</text>
<text x="55" y="60.7">9</text>
<text x="71.5" y="60.7">9</text>
<text x="71.5" y="62.9">10</text>
<text x="161.6" y="87.9">1</text>
<text x="161.6" y="90.1">2</text>
<text x="161.6" y="92.4">3</text>
<text x="62.5" y="137.8">1</text>
<text x="82.2" y="137.8">1</text>
<text x="166.8" y="137.8">20</text>
<text x="188.8" y="137.8">1</text>
<text x="218.3" y="137.8">1</text>
<text x="62.5" y="140">2</text>
<text x="62.5" y="142.3">3</text>
<text x="82.2" y="140">2</text>
<text x="82.2" y="142.3">3</text>
<text x="87.4" y="138.8">DVCC</text>
<text x="87.4" y="141">P1.0/TA0CLK/ACLK/A0/CA0</text>
<text x="87.4" y="143.3">P1.1/TA0.0/A1/CA1</text>
<text x="149.6" y="141">XIN/P2.6/TA0.1</text>
<text x="152.9" y="143.3">XOUT/P2.7</text>
<text x="157.4" y="138.8">DVSS</text>
<text x="166.8" y="142.3">18</text>
<text x="166.8" y="140">19</text>
<text x="188.8" y="140">2</text>
<text x="188.8" y="142.3">3</text>
<text x="218.3" y="140">2</text>
<text x="218.3" y="142.3">3</text>
<text x="241.5" y="140" transform="rotate(-90 241.5 140)">P$2</text>
<text x="246.1" y="140" transform="rotate(-90 246.1 140)">P$4</text>
<text x="62.5" y="144.6">4</text>
<text x="62.5" y="146.9">5</text>
<text x="62.5" y="149.1">6</text>
<text x="82.2" y="144.6">4</text>
<text x="82.2" y="146.9">5</text>
<text x="82.2" y="149.1">6</text>
<text x="87.4" y="145.6">P1.2/TA0.1/A2/CA2</text>
<text x="87.4" y="147.9">P1.3/ADC10CLK/CAOUT/VREF-/VEREF-/A3/CA3</text>
<text x="145.3" y="147.8">RST/NMI/SBWTDIO</text>
<text x="149" y="145.6">TEST/SBWTCK</text>
<text x="166.8" y="149.1">15</text>
<text x="166.8" y="146.9">16</text>
<text x="166.8" y="144.6">17</text>
<text x="188.8" y="144.6">4</text>
<text x="188.8" y="146.9">5</text>
<text x="188.8" y="149.1">6</text>
<text x="218.3" y="144.6">4</text>
<text x="218.3" y="146.9">5</text>
<text x="218.3" y="149.1">6</text>
<text x="62.5" y="151.4">7</text>
<text x="62.5" y="153.7">8</text>
<text x="62.5" y="155.9">9</text>
<text x="82.2" y="151.4">7</text>
<text x="82.2" y="153.7">8</text>
<text x="82.2" y="155.9">9</text>
<text x="87.4" y="150.1">P1.4/TA0.2/SMCLK/A4/VREF+/VEREF+/CA4/TCPK1.7/SDI/SDA/CAOUT/A7/CA7/TDO/TDI</text>
<text x="87.4" y="152.4">P1.5/TA0.0/SCLK/A5/CA5/TMS</text>
<text x="87.4" y="154.7">P2.0</text>
<text x="128.3" y="152.4">P1.6/TA0.1/SDO/SCL/A6/CA6/TDI/TCLK</text>
<text x="158.7" y="154.7">P2.5</text>
<text x="166.8" y="155.9">12</text>
<text x="166.8" y="153.7">13</text>
<text x="166.8" y="151.4">14</text>
<text x="188.8" y="151.4">7</text>
<text x="188.8" y="153.7">8</text>
<text x="188.8" y="155.9">9</text>
<text x="241.5" y="153.1" transform="rotate(-90 241.5 153.1)">P$1</text>
<text x="246.1" y="153.1" transform="rotate(-90 246.1 153.1)">P$3</text>
<text x="62.5" y="158.2">10</text>
<text x="81.1" y="158.2">10</text>
<text x="87.4" y="156.9">P2.1</text>
<text x="87.4" y="159.2">P2.2</text>
<text x="158.7" y="159.2">P2.3</text>
<text x="158.7" y="156.9">P2.4</text>
<text x="166.8" y="158.2">11</text>
<text x="187.7" y="158.2">10</text>
</g>
<g font-size="1.4" fill="#800000">
<text x="243.3" y="142.1">ON</text>
<text x="244" y="148.5">1</text>
</g>
</svg>
